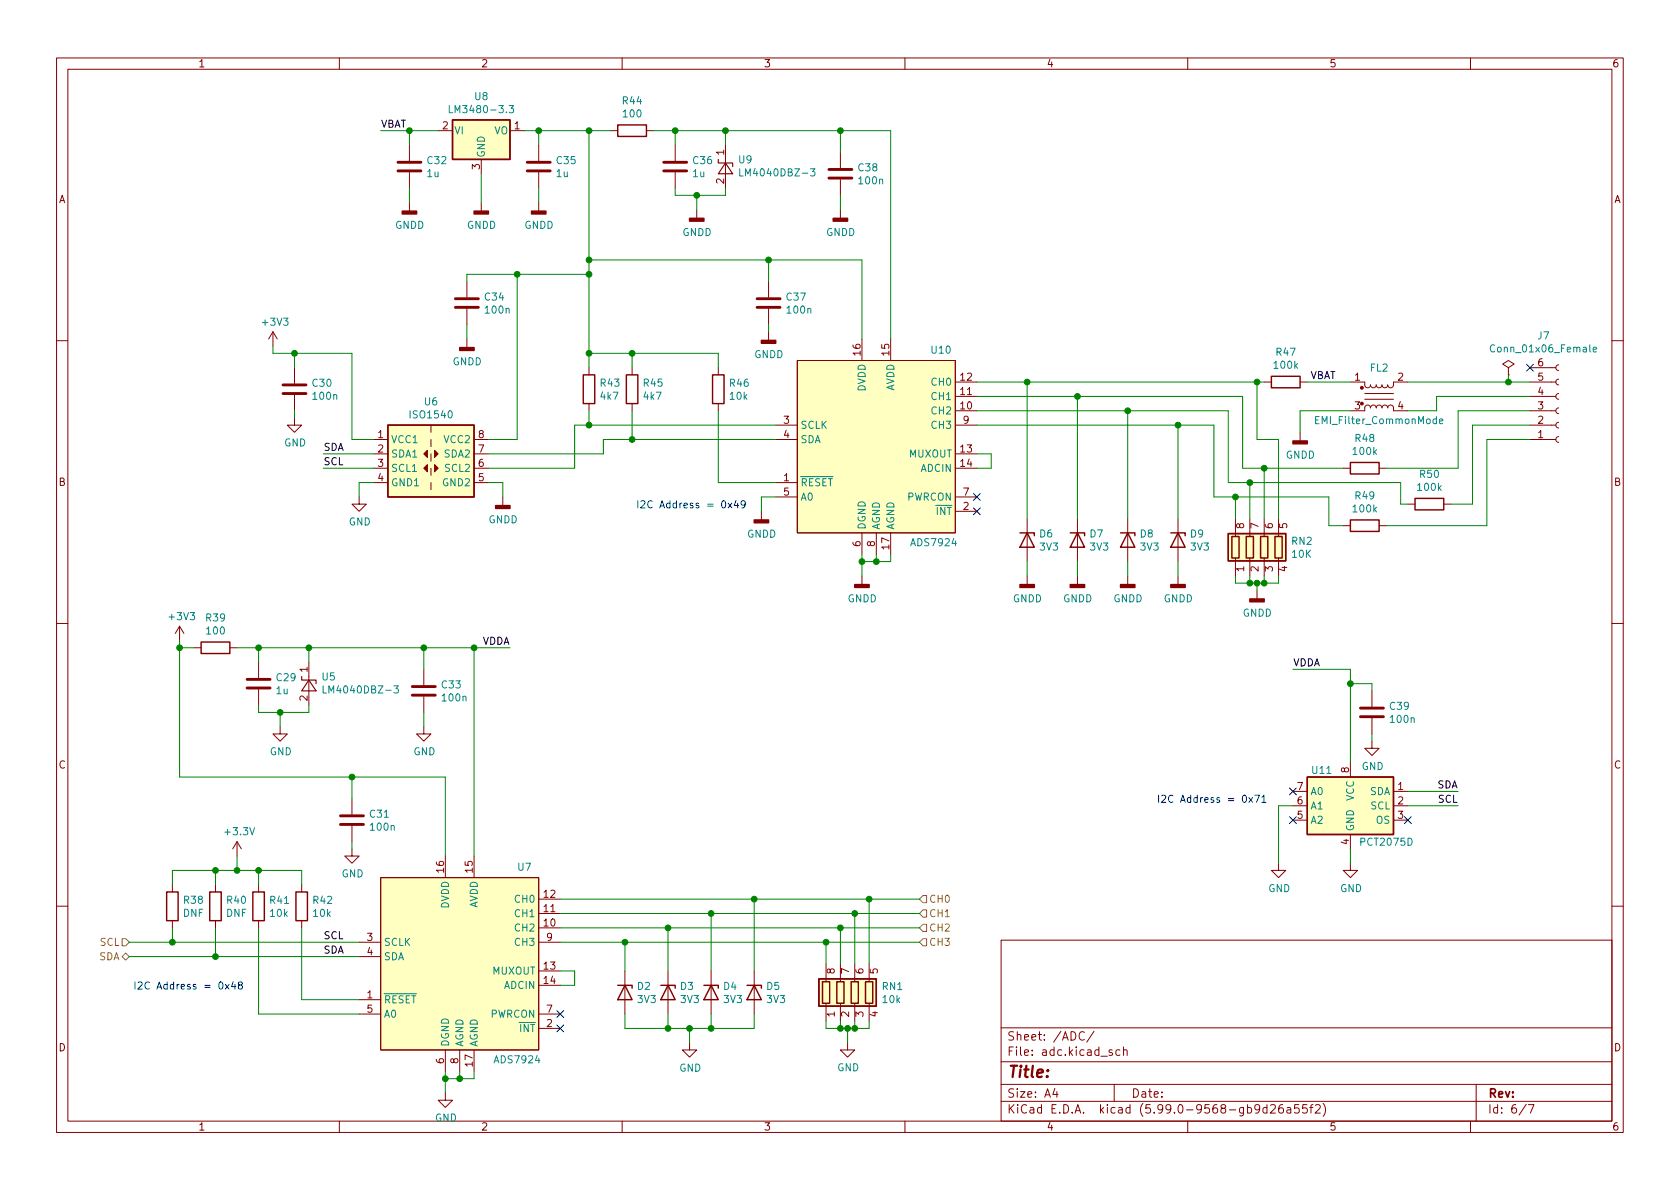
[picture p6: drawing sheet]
<svg xmlns="http://www.w3.org/2000/svg" width="297mm" height="210mm" viewBox="0 0 297 210" stroke-linecap="round" stroke-linejoin="round" font-family="sans-serif">
<g fill="none" stroke="#840000" stroke-width=".18">
<path d="M10 10.2h277v190.1h-277zM12 12.2h273v186.1h-273zM60 10.2v2M110 10.2v2M160 10.2v2M210 10.2v2M260 10.2v2M72.4 25.6v2.8M72.4 30.5v2.8M72.4 35.8v1.5M77.5 23.1h2.5M85.1 28.2v2.5"/>
<path d="M85.1 35.8v1.5M90.2 23.1h2.5M95.2 25.6v2.8M95.2 30.5v2.8M95.2 35.8v1.5M107.9 23.1h1.3M114.3 23.1h1.3M119.4 25.6v2.8M119.4 30.5v2.8M123.2 37.1v1.5M128.3 25.6v7.7M148.6 26.9v2.8"/>
<path d="M148.6 31.7v2.8M148.6 37.1v1.5M48.3 58.7l-.8 1.2M48.3 58.7v2.5M48.3 58.7l.7 1.2M82.5 49.8v2.8M82.5 54.6v2.8M82.5 59.9v1.6M135.9 49.8v2.8M135.9 54.6v2.8M135.9 58.7v1.5M152.4 59.9v3.8"/>
<path d="M157.5 59.9v3.8M10 60.2h2M52.1 73.9v1.3h1.2l-1.2 1.2-1.3-1.2h1.3M52.1 65v2.8M52.1 69.8v2.8M66 77.7h2.6M76.2 75.2v1.2M76.2 77.7v1.3M83.8 77.7h2.6M104.1 65v1.3M104.1 71.4v1.2M111.8 65v1.3"/>
<path d="M111.8 71.4v1.2M127 65v1.3M127 71.4v1.2M137.2 77.7h3.8M137.2 75.2h3.8M141 63.7h27.9v30.5h-27.9zM168.9 67.6h3.8M168.9 72.6h3.8M168.9 70.1h3.8M168.9 75.2h3.8M223.5 67.6h1.3M229.9 67.6h1.2"/>
<path d="M229.9 76.4v1.6M238.8 72.6h2.5v-.7l.5-.3 .4 .2 .1 .3 .1-.3 .3-.2 .4 .1 .2 .4 .2-.4 .5-.1 .2 .2 .1 .3 .2-.4 .4-.1 .3 .2 .2 .3 .1-.4 .5-.1 .3 .3 .1 .7h2.5M238.8 67.6h2.5v.7l.5 .3 .4-.2 .1-.3 .1 .3 .3 .2 .5-.1 .1-.4 .2 .3 .3 .2 .4-.1 .1-.4 .2 .3 .2 .2 .4-.1 .3-.4 .1 .4 .5 .1 .3-.4 .1-.6h2.5M241.3 69.6h5.1M241.3 70.6h5.1M266.7 65l1-.6-1-.7-1 .7 1 .6v1.3M266.7 66.3h.1M270.5 77.7h4.6M270.5 67.6h4.6M270.5 72.6h4.6M270.5 65h4.6M270.5 70.1h4.6"/>
<path d="M270.5 75.2h4.6M275.6 64.5l-.4 .2-.1 .3 .1 .4 .4 .1M275.6 67.1l-.4 .1-.1 .4 .1 .3 .4 .2M275.6 69.6l-.4 .1-.1 .4 .1 .4 .4 .1M275.6 72.1l-.4 .2-.1 .3 .1 .4 .4 .1M275.6 74.7l-.4 .1-.1 .4 .1 .3 .4 .2M275.6 77.2l-.4 .2-.1 .3 .1 .4 .4 .1M285 60.2h2M63.5 87.9v1.2h1.3l-1.3 1.3-1.3-1.3h1.3M66 80.3h2.6M66 82.8h2.6M66 85.3h2.6"/>
<path d="M76.2 85.3v1.3zM76.2 80.3v1.2M76.2 82.8v1.3M83.8 80.3h2.6M83.8 82.8h2.6M83.8 85.3h2.6M88.9 87.9v1.5M134.6 90.4v1.5M137.2 85.3h3.8M137.2 87.9h3.8M152.4 94.2v3.8M154.9 94.2v3.8"/>
<path d="M157.5 94.2v3.8M168.9 80.3h3.8M168.9 82.8h3.8M168.9 90.4h3.8M168.9 87.9h3.8M181.6 91.7v7.6M190.5 91.7v7.6M199.4 91.7v7.6M208.3 91.7v7.6M218.4 91.7v3.2M218.4 98.7v3.1M221 91.7v3.2"/>
<path d="M221 98.7v3.1M223.5 91.7v3.2M223.5 98.7v3.1M226.1 91.7v3.2M226.1 98.7v3.1M237.5 82.8h1.3M237.5 93h1.3M243.8 82.8h1.3M243.8 93h1.3M248.9 89.1h1.3M255.3 89.1h1.2M10 110.2h2"/>
<path d="M31.7 110.7l-.7 1.3M31.7 110.7v2.6M31.7 110.7l.8 1.3M34.3 114.5h1.3M40.6 114.5h1.3M45.7 117.1v2.8M54.6 117.1v7.6M74.9 118.4v2.8M152.4 101.8v1.6M181.6 101.8v1.6M190.5 101.8v1.6M199.4 101.8v1.6"/>
<path d="M208.3 101.8v1.6M222.2 104.4v1.5M285 110.2h2M45.7 121.9v2.8M49.5 128.5v1.3h1.3l-1.3 1.3-1.2-1.3h1.2M74.9 128.5v1.3h1.3l-1.3 1.3-1.2-1.3h1.2M74.9 123.2v2.8M228.6 139.9h2.5M238.8 134.9v2.5M242.6 131.1v1.2h1.2l-1.2 1.3-1.3-1.3h1.3M242.6 122.2v2.8M242.6 127v2.8"/>
<path d="M246.4 139.9h2.5M30.5 156.5v1.2M38.1 156.5v1.2M41.9 148.8l-.8 1.3M41.9 148.8v2.6M41.9 148.8l.8 1.3M45.7 156.5v1.2M53.3 156.5v1.2M62.2 150.1v1.3h1.3l-1.3 1.2-1.2-1.2h1.2M62.2 141.2v2.8M62.2 146v2.8M67.3 155.2h27.9v30.5h-27.9z"/>
<path d="M78.7 151.4v3.8M83.8 151.4v3.8M95.2 159h3.9M226.1 152.6v1.3h1.2l-1.2 1.3-1.3-1.3h1.3M228.6 142.5h2.5M228.6 145h2.5M238.8 152.6v1.3h1.2l-1.2 1.3-1.3-1.3h1.3M238.8 147.6v2.5M246.4 142.5h2.5M246.4 145h2.5M10 160.2h2M30.5 162.8v1.3"/>
<path d="M38.1 162.8v1.3M45.7 162.8v1.3M53.3 162.8v1.3M63.5 176.8h3.8M63.5 166.6h3.8M63.5 169.2h3.8M63.5 179.3h3.8M95.2 166.6h3.9M95.2 179.3h3.9M95.2 164.1h3.9M95.2 161.5h3.9M95.2 171.7h3.9"/>
<path d="M95.2 174.2h3.9M110.5 171.7v7.6M118.1 171.7v7.6M125.7 171.7v7.6M133.3 171.7v7.6M146 170.4v3.2M146 177.4v3.2M148.6 170.4v3.2M148.6 177.4v3.2M151.1 170.4v3.2M151.1 177.4v3.2M153.7 170.4v3.2"/>
<path d="M153.7 177.4v3.2M177 166.3h108v32h-108zM285 160.2h2M60 198.3v2M78.7 193.3v1.3h1.3l-1.3 1.2-1.2-1.2h1.2M78.7 185.7v3.8M81.3 185.7v3.8M83.8 185.7v3.8M95.2 181.9h3.9M110 198.3v2M121.9 184.4v1.3h1.3l-1.3 1.2-1.3-1.2h1.3M149.9 184.4v1.3h1.2l-1.2 1.2-1.3-1.2h1.3"/>
<path d="M160 198.3v2M177 194.8h108M177 191.8h108M177 187.8h108M177 181.8h108M186.5 192.5l-.4 1h1M186.9 193v1M191.7 182.6a.6 .6 0 0 0-.7 0 .6 .6 0 0 0-.2 .7 .56 .56 0 0 0 .3 .6 .56 .56 0 0 0 .6-.1M193.4 182.4l-1.3 1.9M196.6 185.7l-.3-.1-.2 .2v.3l.5 .1v.4h-.5M197 191.8v3M198 185.7l-.4-.1-.3 .3v.4l.1 .3h.6"/>
<path d="M198.6 185.8l.3-.2 .3 .1 .1 .9M198.6 185.1v1.5M210 198.3v2M224 195.9l-.4-.1-.3 .3v.4l.1 .3h.6M224 195.3v1.5M224.6 195.5l.6-.2 .2 .2 .1 .3-.9 1h.9M226.8 195.3a.59 .59 0 0 0-.7 .7v.5l.1 .3h.4l.3-.1v-.5l-.1-.2-.4-.1-.3 .3M227.6 195.9h.5l.1 .9M228.2 196.2l-.5 .1a.29 .29 0 0 0-.2 .2 .29 .29 0 0 0 .2 .3h.5M229.6 195.3h-.7v.7l.2-.1 .5 .1 .1 .2-.1 .5-.2 .1-.5-.1M231.1 195.3h-.7l-.1 .7 .2-.1 .5 .1 .1 .2v.5l-.2 .1-.6-.1M231.6 195.8h.5"/>
<path d="M232.1 195.3l-.3 .2v1.3M232.6 195.5l.5-.2 .3 .2v.3l-.9 1h.9M233.9 195.1a1.72 1.72 0 0 1 0 2.3M260 198.3v2M261 191.8v6.5M269.9 195.3l-1.3 1.9M270.2 195.3h1l-.6 1.5"/>
</g>
<g fill="#ffffc2" stroke="#ffffc2" stroke-width=".18">
<path d="M68.6 75.2h15.2v12.7h-15.2z"/>
<path d="M80 21.2h10.2v7h-10.2z"/>
<path d="M231.1 137.4h15.3v10.2h-15.3z"/>
<path d="M217.2 94.4h10.1v4.8h-10.1z"/>
<path d="M141 63.7h27.9v30.5h-27.9z"/>
<path d="M144.8 173.1h10.1v4.8h-10.1z"/>
<path d="M67.3 155.2h27.9v30.5h-27.9z"/>
</g>
<g fill="none" stroke="#840000" stroke-width=".25">
<path d="M80 21.2h10.2v7h-10.2zM109.2 22.1h5.1v2h-5.1zM68.6 75.2h15.2v12.7h-15.2zM103.1 66.3h2.1v5.1h-2.1zM110.7 66.3h2.1v5.1h-2.1zM126 66.3h2v5.1h-2zM224.8 66.5h5.1v2.1h-5.1zM180.3 94.2h2.6v.5M181.6 94.2l1.3 2.6h-2.6zM189.2 94.2h2.6v.5M190.5 94.2l1.3 2.6h-2.6zM198.1 94.2h2.6v.5"/>
<path d="M199.4 94.2l1.3 2.6h-2.6zM207 94.2h2.5v.5M208.3 94.2l1.2 2.6h-2.5zM217.2 94.4h10.1v4.8h-10.1zM217.8 94.9h1.3v3.8h-1.3zM220.3 94.9h1.3v3.8h-1.3zM222.9 94.9h1.3v3.8h-1.3zM225.4 94.9h1.3v3.8h-1.3zM238.8 91.9h5v2.1h-5zM238.8 81.8h5v2h-5zM250.2 88.1h5.1v2.1h-5.1zM35.6 113.5h5v2.1h-5z"/>
<path d="M231.1 137.4h15.3v10.2h-15.3zM29.5 157.7h2v5.1h-2zM37.1 157.7h2v5.1h-2zM44.7 157.7h2v5.1h-2zM52.3 157.7h2.1v5.1h-2.1zM109.2 174.2h2.6v.5M110.5 174.2l1.3 2.6h-2.6zM116.8 174.2h2.6v.5M118.1 174.2l1.3 2.6h-2.6zM124.5 174.2h2.5v.5M125.7 174.2l1.3 2.6h-2.5zM132.1 174.2h2.5v.5"/>
<path d="M133.3 174.2l1.3 2.6h-2.5zM144.8 173.1h10.1v4.8h-10.1zM145.4 173.6h1.3v3.8h-1.3zM148 173.6h1.2v3.8h-1.2zM150.5 173.6h1.3v3.8h-1.3zM153 173.6h1.3v3.8h-1.3z"/>
</g>
<g fill="#840000" stroke="#840000" stroke-width=".18">
<path d="M74.9 80.3l.7-.7v1.3z"/>
<path d="M76.8 82.2l.7 .6-.7 .6z"/>
<path d="M76.8 79.6l.7 .7-.7 .6z"/>
<path d="M74.9 82.8l.7-.6v1.2z"/>
<circle cx="240.8" cy="68.6" r=".25"/>
</g>
<path d="M127 28.2v.6h2.5v.7M128.3 28.8l1.2 1.9h-2.5zM53.3 119.6v.7h2.6v.6M54.6 120.3l1.3 1.9h-2.6z" fill="none" stroke="#840000" stroke-width=".2"/>
<path d="M79.4 18.7v1.2h.6M90 18.7h.8l-.4 .4 .3 .2v.5l-.1 .1-.6-.1M130.8 29.8v1.3h.6M143.3 29.8h.8l-.4 .5 .3 .1v.6l-.2 .1-.5-.1M254.5 74.5l.6-.1v-.3h-.4l-.2 .2 .1 .6h.5M264.3 61.1a.6 .6 0 0 0-.9 .4 .6 .6 0 0 0 .6 .7l.3-.1M281.7 61.8l.6-.1-.1-.2-.3-.1-.2 .2 .1 .6h.4M57.1 121.3v1.3h.6M69.6 121.3h.8l-.4 .5 .4 .1v.5l-.2 .2-.6-.2" fill="none" stroke="#008484" stroke-width=".18"/>
<g fill="none" stroke="#840000" stroke-width=".51">
<path d="M70.4 30.2h4M70.4 28.7h4M93.2 30.2h4.1M93.2 28.7h4.1M117.3 30.2h4.1M117.3 28.7h4.1M146.6 31.5h4M146.6 30h4M80.5 54.4h4.1M80.5 52.8h4.1M133.9 54.4h4M133.9 52.8h4"/>
<path d="M50 69.6h4.1M50 68.1h4.1M43.7 121.7h4.1M43.7 120.1h4.1M72.9 122.9h4.1M72.9 121.4h4.1M240.5 126.7h4.1M240.5 125.2h4.1M60.2 145.8h4.1M60.2 144.3h4.1"/>
</g>
<g fill="#840000" stroke="#840000" stroke-width=".25">
<path d="M121.9 38.6h2.6v.5h-2.6z"/>
<path d="M147.3 38.6h2.6v.5h-2.6z"/>
<path d="M81.3 61.5h2.5v.5h-2.5z"/>
<path d="M87.6 89.4h2.6v.5h-2.6z"/>
<path d="M71.1 37.3h2.6v.5h-2.6z"/>
<path d="M83.8 37.3h2.6v.5h-2.6z"/>
<path d="M94 37.3h2.5v.5h-2.5z"/>
<path d="M221 105.9h2.5v.5h-2.5z"/>
<path d="M207 103.4h2.5v.5h-2.5z"/>
<path d="M198.1 103.4h2.6v.5h-2.6z"/>
<path d="M189.2 103.4h2.6v.5h-2.6z"/>
<path d="M228.6 78h2.5v.5h-2.5z"/>
<path d="M180.3 103.4h2.6v.5h-2.6z"/>
<path d="M133.3 91.9h2.6v.6h-2.6z"/>
<path d="M151.1 103.4h2.6v.5h-2.6z"/>
<path d="M134.6 60.2h2.6v.5h-2.6z"/>
</g>
<path d="M163.2 158.4h.6v1.2h-.6l-.6-.6zM21.6 166h.6l.7 .6-.7 .7h-.6zM21.6 169.2l.6-.7 .7 .7-.7 .6zM163.2 166h.6v1.3h-.6l-.6-.7zM163.2 163.4h.6v1.3h-.6l-.6-.6zM163.2 160.9h.6v1.3h-.6l-.6-.7z" fill="none" stroke="#848400" stroke-width=".18"/>
<path d="M112.8 88.5v1.3M113.3 88.7l.5-.2 .2 .4-.7 .9h.7M115.3 88.7a.6 .6 0 0 0-.8 .4 .6 .6 0 0 0 .6 .7l.2-.1M219.8 140.7l.2-.1a.68 .68 0 0 1 .4 .7 .68 .68 0 0 1-.4 .6l-.2-.1-.1-.4zM220.8 141l.7 .9M221.5 141l-.7 .9M221.8 140.6h.9l-.6 1.3M223.1 141l.4-.4v1.3M223.1 141.9h.7M23.9 173.6v1.3M24.4 173.8l.5-.2 .2 .4-.7 .9h.7M26.4 173.8a.6 .6 0 0 0-.8 .4 .6 .6 0 0 0 .6 .7l.2-.1" fill="none" stroke="#0000c2" stroke-width=".18"/>
<g fill="none" stroke="#008400" stroke-width=".18">
<path d="M67.3 23.1h10.2M72.4 23.1v2.5M72.4 33.3v2.5M85.1 30.7v5.1M92.7 23.1h15.2M95.2 23.1v2.5M95.2 33.3v2.5M104.1 23.1v41.9M115.6 23.1h41.9v36.8M119.4 33.3v1.2h8.9v-1.2M119.4 23.1v2.5M123.2 34.5v2.6"/>
<path d="M128.3 23.1v2.5M148.6 23.1v3.8M148.6 34.5v2.6M82.5 57.4v2.5M91.4 48.5v29.2h-5M104.1 46h48.3v13.9M104.1 48.5h-21.6v1.3M135.9 46v3.8M135.9 57.4v1.3M48.3 61.2v1.3h13.9v15.2h3.8M52.1 62.5v2.5M52.1 72.6v1.3"/>
<path d="M104.1 72.6v2.6M104.1 62.5h22.9v2.5M111.8 62.5v2.5M111.8 72.6v5.1M127 72.6v12.7h10.2M137.2 75.2h-35.6v7.6h-15.2M137.2 77.7h-30.5v2.6h-20.3M172.7 75.2h41.9v12.7h20.3v5.1h2.6M172.7 67.6h50.8M172.7 70.1h47v12.7h17.8M172.7 72.6h44.5v12.7h30.4v3.8h1.3M181.6 67.6v24.1"/>
<path d="M190.5 70.1v21.6M199.4 72.6v19.1M208.3 75.2v16.5M222.2 67.6v10.1h3.9v14M231.1 67.6h7.7M238.8 72.6h-8.9v3.8M248.9 67.6h21.6M266.7 66.3v1.3M270.5 75.2h-10.2v13.9h-3.8M270.5 70.1h-16.5v2.5h-5.1M270.5 72.6h-12.7v10.2h-12.7M270.5 77.7h-7.6v15.3h-17.8"/>
<path d="M57.1 82.8h8.9M57.1 80.3h8.9M66 85.3h-2.5v2.6M86.4 85.3h2.5v2.6M137.2 87.9h-2.6v2.5M152.4 98v3.8M154.9 98v1.3M157.5 98v1.3h-5.1M172.7 80.3h2.6v2.5h-2.6M181.6 99.3v2.5M190.5 99.3v2.5M199.4 99.3v2.5"/>
<path d="M208.3 99.3v2.5M218.4 87.9v3.8M221 85.3v6.4M223.5 82.8v8.9M31.7 113.3v24.1h47v14M31.7 114.5h2.6M41.9 114.5h48.3M45.7 114.5v2.6M54.6 114.5v2.6M74.9 114.5v3.9M83.8 114.5v36.9M218.4 101.8v1.3h7.7v-1.3"/>
<path d="M221 101.8v1.3M222.2 103.1v1.3M223.5 101.8v1.3M228.6 118.4h10.2v16.5M45.7 124.7v1.3h8.9v-1.3M49.5 126v2.5M62.2 137.4v3.8M74.9 126v2.5M238.8 120.9h3.8v1.3M242.6 129.8v1.3M248.9 139.9h8.9M30.5 156.5v-2.6h22.8v2.6"/>
<path d="M38.1 153.9v2.6M41.9 151.4v2.5M45.7 153.9v2.6M62.2 148.8v1.3M99.1 159h63.5M133.3 159v12.7M153.7 159v11.4M228.6 142.5h-2.5v10.1M238.8 150.1v2.5M248.9 142.5h8.9M22.9 166.6h40.6M22.9 169.2h40.6"/>
<path d="M30.5 164.1v2.5M38.1 164.1v5.1M45.7 164.1v15.2h17.8M53.3 164.1v12.7h10.2M99.1 161.5h63.5M99.1 164.1h63.5M99.1 166.6h63.5M99.1 171.7h2.5v2.5h-2.5M110.5 179.3v2.6h22.8v-2.6M110.5 166.6v5.1M118.1 164.1v7.6M118.1 179.3v2.6"/>
<path d="M125.7 161.5v10.2M125.7 179.3v2.6M146 166.6v3.8M148.6 164.1v6.3M151.1 161.5v8.9M78.7 189.5v3.8M81.3 189.5v1.2M83.8 189.5v1.2h-5.1M121.9 181.9v2.5M146 180.6v1.3h7.7v-1.3M148.6 180.6v1.3M149.9 181.9v2.5"/>
<path d="M151.1 180.6v1.3"/>
</g>
<g fill="none" stroke="#000084" stroke-width=".18">
<path d="M269.9 64.4l1.2 1.2M271.1 64.4l-1.2 1.2M172.1 87.3l1.2 1.2M172.1 89.8l1.2 1.2M173.3 87.3l-1.2 1.2M173.3 89.8l-1.2 1.2M228 139.3l1.2 1.3M229.2 139.3l-1.2 1.3M228 144.4l1.2 1.2M229.2 144.4l-1.2 1.2M248.3 144.4l1.2 1.2M249.5 144.4l-1.2 1.2"/>
<path d="M98.5 178.7l1.2 1.2M99.7 178.7l-1.2 1.2M98.5 181.2l1.2 1.3M99.7 181.2l-1.2 1.3"/>
</g>
<g fill="#008400" stroke="#008400" stroke-width=".18">
<circle cx="45.7" cy="114.5" r=".51"/>
<circle cx="49.5" cy="126" r=".51"/>
<circle cx="54.6" cy="114.5" r=".51"/>
<circle cx="78.7" cy="190.7" r=".51"/>
<circle cx="81.3" cy="190.7" r=".51"/>
<circle cx="74.9" cy="114.5" r=".51"/>
<circle cx="62.2" cy="137.4" r=".51"/>
<circle cx="38.1" cy="169.2" r=".51"/>
<circle cx="45.7" cy="153.9" r=".51"/>
<circle cx="30.5" cy="166.6" r=".51"/>
<circle cx="104.1" cy="46" r=".51"/>
<circle cx="91.4" cy="48.5" r=".51"/>
<circle cx="104.1" cy="48.5" r=".51"/>
<circle cx="72.4" cy="23.1" r=".51"/>
<circle cx="95.3" cy="23.1" r=".51"/>
<circle cx="104.1" cy="23.1" r=".51"/>
<circle cx="104.1" cy="75.2" r=".51"/>
<circle cx="111.8" cy="77.7" r=".51"/>
<circle cx="52.1" cy="62.5" r=".51"/>
<circle cx="83.8" cy="114.5" r=".51"/>
<circle cx="135.9" cy="46" r=".51"/>
<circle cx="104.1" cy="62.5" r=".51"/>
<circle cx="119.4" cy="23.1" r=".51"/>
<circle cx="123.2" cy="34.5" r=".51"/>
<circle cx="128.3" cy="23.1" r=".51"/>
<circle cx="148.6" cy="23.1" r=".51"/>
<circle cx="38.1" cy="153.9" r=".51"/>
<circle cx="41.9" cy="153.9" r=".51"/>
<circle cx="31.8" cy="114.5" r=".51"/>
<circle cx="111.8" cy="62.5" r=".51"/>
<circle cx="152.4" cy="99.3" r=".51"/>
<circle cx="154.9" cy="99.3" r=".51"/>
<circle cx="110.5" cy="166.6" r=".51"/>
<circle cx="118.1" cy="164.1" r=".51"/>
<circle cx="125.7" cy="161.5" r=".51"/>
<circle cx="118.1" cy="181.9" r=".51"/>
<circle cx="121.9" cy="181.9" r=".51"/>
<circle cx="125.7" cy="181.9" r=".51"/>
<circle cx="148.6" cy="164.1" r=".51"/>
<circle cx="151.1" cy="161.5" r=".51"/>
<circle cx="149.9" cy="181.9" r=".51"/>
<circle cx="151.1" cy="181.9" r=".51"/>
<circle cx="146.1" cy="166.6" r=".51"/>
<circle cx="133.4" cy="159" r=".51"/>
<circle cx="148.6" cy="181.9" r=".51"/>
<circle cx="153.7" cy="159" r=".51"/>
<circle cx="181.6" cy="67.6" r=".51"/>
<circle cx="190.5" cy="70.1" r=".51"/>
<circle cx="199.4" cy="72.6" r=".51"/>
<circle cx="208.3" cy="75.2" r=".51"/>
<circle cx="218.4" cy="87.9" r=".51"/>
<circle cx="221" cy="85.3" r=".51"/>
<circle cx="223.5" cy="82.8" r=".51"/>
<circle cx="221" cy="103.1" r=".51"/>
<circle cx="222.3" cy="103.1" r=".51"/>
<circle cx="223.5" cy="103.1" r=".51"/>
<circle cx="222.3" cy="67.6" r=".51"/>
<circle cx="266.7" cy="67.6" r=".51"/>
<circle cx="238.8" cy="120.9" r=".51"/>
</g>
<text font-size="2.8" fill="#840000" x="178" y="190.6">Title:</text>
<g font-size="2.1" fill="#840000">
<text x="178" y="184">Sheet: /ADC/</text>
<text x="178" y="186.7">File: adc.kicad_sch</text>
<text x="178" y="196.9">KiCad E.D.A. kicad (5.99.0-9568-gb9d26a55f2)</text>
<text x="178" y="194.1">Size: A4</text>
<text x="200" y="194.1">Date:</text>
<text x="263" y="194.1">Rev:</text>
<text x="263" y="196.9">Id: 6/7</text>
</g>
<g font-size="1.8" fill="#840000">
<text x="35" y="11.9">1</text>
<text x="85" y="11.9">2</text>
<text x="135" y="11.9">3</text>
<text x="185" y="11.9">4</text>
<text x="235" y="11.9">5</text>
<text x="285" y="11.9">6</text>
<text x="78.2" y="22.9">2</text>
<text x="90.9" y="22.9">1</text>
<text x="84.8" y="30" transform="rotate(-90 84.8 30)">3</text>
<text x="128" y="27.4" transform="rotate(-90 128 27.4)">1</text>
<text x="10.3" y="35.9">A</text>
<text x="128" y="32.5" transform="rotate(-90 128 32.5)">2</text>
<text x="285.3" y="35.9">A</text>
<text x="152.1" y="62.8" transform="rotate(-90 152.1 62.8)">16</text>
<text x="157.2" y="62.8" transform="rotate(-90 157.2 62.8)">15</text>
<text x="271.9" y="64.8">6</text>
<text x="169.8" y="69.8">11</text>
<text x="169.8" y="67.3">12</text>
<text x="239.5" y="67.3">1</text>
<text x="247.2" y="67.3">2</text>
<text x="271.9" y="69.8">4</text>
<text x="271.9" y="67.3">5</text>
<text x="66.8" y="77.5">1</text>
<text x="84.6" y="77.5">8</text>
<text x="138.6" y="74.9">3</text>
<text x="138.6" y="77.5">4</text>
<text x="169.8" y="72.4">10</text>
<text x="170.3" y="74.9">9</text>
<text x="239.5" y="72.4">3</text>
<text x="247.2" y="72.4">4</text>
<text x="271.9" y="77.5">1</text>
<text x="271.9" y="74.9">2</text>
<text x="271.9" y="72.4">3</text>
<text x="66.8" y="80">2</text>
<text x="66.8" y="82.5">3</text>
<text x="84.6" y="82.5">6</text>
<text x="84.6" y="80">7</text>
<text x="169.8" y="80">13</text>
<text x="169.8" y="82.5">14</text>
<text x="10.3" y="85.9">B</text>
<text x="66.8" y="85.1">4</text>
<text x="84.6" y="85.1">5</text>
<text x="138.6" y="85.1">1</text>
<text x="138.6" y="87.6">5</text>
<text x="170.3" y="87.6">7</text>
<text x="285.3" y="85.9">B</text>
<text x="170.3" y="90.2">2</text>
<text x="220" y="93.5" transform="rotate(-90 220 93.5)">8</text>
<text x="222.5" y="93.5" transform="rotate(-90 222.5 93.5)">7</text>
<text x="225" y="93.5" transform="rotate(-90 225 93.5)">6</text>
<text x="227.6" y="93.5" transform="rotate(-90 227.6 93.5)">5</text>
<text x="152.1" y="96.6" transform="rotate(-90 152.1 96.6)">6</text>
<text x="154.7" y="96.6" transform="rotate(-90 154.7 96.6)">8</text>
<text x="157.2" y="97.1" transform="rotate(-90 157.2 97.1)">17</text>
<text x="220" y="101.1" transform="rotate(-90 220 101.1)">1</text>
<text x="222.5" y="101.1" transform="rotate(-90 222.5 101.1)">2</text>
<text x="225" y="101.1" transform="rotate(-90 225 101.1)">3</text>
<text x="227.6" y="101.1" transform="rotate(-90 227.6 101.1)">4</text>
<text x="54.4" y="118.9" transform="rotate(-90 54.4 118.9)">1</text>
<text x="54.4" y="123.9" transform="rotate(-90 54.4 123.9)">2</text>
<text x="10.3" y="135.9">C</text>
<text x="238.5" y="136.6" transform="rotate(-90 238.5 136.6)">8</text>
<text x="285.3" y="135.9">C</text>
<text x="229.4" y="142.2">6</text>
<text x="229.4" y="139.7">7</text>
<text x="247.2" y="139.7">1</text>
<text x="247.2" y="142.2">2</text>
<text x="229.4" y="144.8">5</text>
<text x="238.5" y="149.3" transform="rotate(-90 238.5 149.3)">4</text>
<text x="247.2" y="144.8">3</text>
<text x="78.5" y="154.3" transform="rotate(-90 78.5 154.3)">16</text>
<text x="83.6" y="154.3" transform="rotate(-90 83.6 154.3)">15</text>
<text x="96.2" y="161.3">11</text>
<text x="96.2" y="158.7">12</text>
<text x="64.9" y="166.4">3</text>
<text x="96.2" y="163.8">10</text>
<text x="96.7" y="166.4">9</text>
<text x="64.9" y="168.9">4</text>
<text x="96.2" y="171.4">13</text>
<text x="96.2" y="174">14</text>
<text x="147.6" y="172.2" transform="rotate(-90 147.6 172.2)">8</text>
<text x="150.1" y="172.2" transform="rotate(-90 150.1 172.2)">7</text>
<text x="152.7" y="172.2" transform="rotate(-90 152.7 172.2)">6</text>
<text x="155.2" y="172.2" transform="rotate(-90 155.2 172.2)">5</text>
<text x="64.9" y="176.5">1</text>
<text x="64.9" y="179.1">5</text>
<text x="96.7" y="179.1">7</text>
<text x="147.6" y="179.8" transform="rotate(-90 147.6 179.8)">1</text>
<text x="150.1" y="179.8" transform="rotate(-90 150.1 179.8)">2</text>
<text x="152.7" y="179.8" transform="rotate(-90 152.7 179.8)">3</text>
<text x="155.2" y="179.8" transform="rotate(-90 155.2 179.8)">4</text>
<text x="10.3" y="185.9">D</text>
<text x="96.7" y="181.6">2</text>
<text x="285.3" y="185.9">D</text>
<text x="78.5" y="188.1" transform="rotate(-90 78.5 188.1)">6</text>
<text x="81" y="188.1" transform="rotate(-90 81 188.1)">8</text>
<text x="83.6" y="188.6" transform="rotate(-90 83.6 188.6)">17</text>
<text x="35" y="199.9">1</text>
<text x="85" y="199.9">2</text>
<text x="135" y="199.9">3</text>
<text x="185" y="199.9">4</text>
<text x="235" y="199.9">5</text>
<text x="285" y="199.9">6</text>
</g>
<g font-size="1.8" fill="#008484">
<text x="84" y="17.7">U8</text>
<text x="80.3" y="23.7">VI</text>
<text x="80.3" y="20">LM3480-3.3</text>
<text x="87.4" y="23.7">VO</text>
<text x="110.1" y="18.4">R44</text>
<text x="110.3" y="20.7">100</text>
<text x="75.6" y="29">C32</text>
<text x="85.7" y="27.9" transform="rotate(-90 85.7 27.9)">GND</text>
<text x="98.5" y="29">C35</text>
<text x="122.6" y="29">C36</text>
<text x="130.6" y="28.9">U9</text>
<text x="75.5" y="31.3">1u</text>
<text x="98.4" y="31.3">1u</text>
<text x="122.5" y="31.3">1u</text>
<text x="131.6" y="31.2">LM4040DBZ-3</text>
<text x="151.8" y="30.3">C38</text>
<text x="152" y="32.6">100n</text>
<text x="69.8" y="40.5">GNDD</text>
<text x="82.5" y="40.5">GNDD</text>
<text x="92.7" y="40.5">GNDD</text>
<text x="120.6" y="41.7">GNDD</text>
<text x="146" y="41.7">GNDD</text>
<text x="85.8" y="53.1">C34</text>
<text x="139.1" y="53.1">C37</text>
<text x="46.5" y="57.6">+3V3</text>
<text x="85.9" y="55.4">100n</text>
<text x="139.3" y="55.4">100n</text>
<text x="80" y="64.6">GNDD</text>
<text x="133.3" y="63.3">GNDD</text>
<text x="164.7" y="62.5">U10</text>
<text x="225.4" y="65.2">100k</text>
<text x="225.7" y="62.9">R47</text>
<text x="242.3" y="65.7">FL2</text>
<text x="264.1" y="62.3">Conn_01x06_Female</text>
<text x="271.9" y="60">J7</text>
<text x="55.3" y="68.4">C30</text>
<text x="55.4" y="70.7">100n</text>
<text x="75.1" y="71.7">U6</text>
<text x="106.2" y="68.4">R43</text>
<text x="106.2" y="70.7">4k7</text>
<text x="113.8" y="68.4">R45</text>
<text x="113.9" y="70.7">4k7</text>
<text x="129.1" y="68.4">R46</text>
<text x="129.1" y="70.7">10k</text>
<text x="153" y="69.3" transform="rotate(-90 153 69.3)">DVDD</text>
<text x="158.1" y="69.3" transform="rotate(-90 158.1 69.3)">AVDD</text>
<text x="164.9" y="70.7">CH1</text>
<text x="164.9" y="68.2">CH0</text>
<text x="72.7" y="74">ISO1540</text>
<text x="141.5" y="75.8">SCLK</text>
<text x="164.9" y="75.8">CH3</text>
<text x="164.9" y="73.3">CH2</text>
<text x="233" y="75">EMI_Filter_CommonMode</text>
<text x="50.2" y="78.9">GND</text>
<text x="69.1" y="78.4">VCC1</text>
<text x="69.1" y="80.9">SDA1</text>
<text x="69.1" y="83.4">SCL1</text>
<text x="78.6" y="80.9">SDA2</text>
<text x="78.6" y="78.4">VCC2</text>
<text x="78.8" y="83.4">SCL2</text>
<text x="141.5" y="78.4">SDA</text>
<text x="160.7" y="80.9">MUXOUT</text>
<text x="162.8" y="83.4">ADCIN</text>
<text x="227.3" y="81.1">GNDD</text>
<text x="239.3" y="80.4">100k</text>
<text x="239.7" y="78.1">R48</text>
<text x="69.1" y="86">GND1</text>
<text x="78.4" y="86">GND2</text>
<text x="141.5" y="86">~RESET</text>
<text x="141.5" y="88.5">A0</text>
<text x="160.3" y="88.5">PWRCON</text>
<text x="239.7" y="88.3">R49</text>
<text x="250.8" y="86.8">100k</text>
<text x="251.1" y="84.5">R50</text>
<text x="61.6" y="92.9">GND</text>
<text x="86.3" y="92.5">GNDD</text>
<text x="132.1" y="95.1">GNDD</text>
<text x="153" y="93.7" transform="rotate(-90 153 93.7)">DGND</text>
<text x="155.6" y="93.7" transform="rotate(-90 155.6 93.7)">AGND</text>
<text x="158.1" y="93.7" transform="rotate(-90 158.1 93.7)">AGND</text>
<text x="165.6" y="91.1">~INT</text>
<text x="183.8" y="95">D6</text>
<text x="192.7" y="95">D7</text>
<text x="201.6" y="95">D8</text>
<text x="210.5" y="95">D9</text>
<text x="239.3" y="90.6">100k</text>
<text x="161.3" y="96.6">ADS7924</text>
<text x="183.9" y="97.3">3V3</text>
<text x="192.8" y="97.3">3V3</text>
<text x="201.7" y="97.3">3V3</text>
<text x="210.6" y="97.3">3V3</text>
<text x="228.4" y="96.3">RN2</text>
<text x="228.5" y="98.6">10K</text>
<text x="149.8" y="106.5">GNDD</text>
<text x="179.1" y="106.5">GNDD</text>
<text x="187.9" y="106.5">GNDD</text>
<text x="196.8" y="106.5">GNDD</text>
<text x="205.7" y="106.5">GNDD</text>
<text x="30" y="109.7">+3V3</text>
<text x="36.5" y="109.9">R39</text>
<text x="36.6" y="112.2">100</text>
<text x="219.7" y="109">GNDD</text>
<text x="48.9" y="122.8">1u</text>
<text x="48.9" y="120.5">C29</text>
<text x="57" y="120.3">U5</text>
<text x="57.9" y="122.6">LM4040DBZ-3</text>
<text x="78.2" y="121.7">C33</text>
<text x="78.3" y="124">100n</text>
<text x="245.8" y="125.5">C39</text>
<text x="245.9" y="127.8">100n</text>
<text x="47.7" y="133.5">GND</text>
<text x="73.1" y="133.5">GND</text>
<text x="232.1" y="136.8">U11</text>
<text x="240.7" y="136.2">GND</text>
<text x="231.6" y="143.1">A1</text>
<text x="231.6" y="140.6">A0</text>
<text x="239.4" y="141.7" transform="rotate(-90 239.4 141.7)">VCC</text>
<text x="242.1" y="140.6">SDA</text>
<text x="242.3" y="143.1">SCL</text>
<text x="40" y="147.7">+3.3V</text>
<text x="65.5" y="144.6">C31</text>
<text x="65.6" y="146.9">100n</text>
<text x="231.6" y="145.7">A2</text>
<text x="239.4" y="147.1" transform="rotate(-90 239.4 147.1)">GND</text>
<text x="240.7" y="149.5">PCT2075D</text>
<text x="243.3" y="145.7">OS</text>
<text x="60.4" y="155.1">GND</text>
<text x="91.6" y="154">U7</text>
<text x="32.6" y="159.8">R38</text>
<text x="40.2" y="159.8">R40</text>
<text x="47.8" y="159.8">R41</text>
<text x="55.4" y="159.8">R42</text>
<text x="79.4" y="160.7" transform="rotate(-90 79.4 160.7)">DVDD</text>
<text x="84.5" y="160.7" transform="rotate(-90 84.5 160.7)">AVDD</text>
<text x="91.2" y="159.6">CH0</text>
<text x="224.2" y="157.7">GND</text>
<text x="236.9" y="157.7">GND</text>
<text x="32.4" y="162.1">DNF</text>
<text x="40" y="162.1">DNF</text>
<text x="47.8" y="162.1">10k</text>
<text x="55.4" y="162.1">10k</text>
<text x="67.8" y="167.3">SCLK</text>
<text x="91.2" y="167.3">CH3</text>
<text x="91.2" y="164.7">CH2</text>
<text x="91.2" y="162.2">CH1</text>
<text x="67.8" y="169.8">SDA</text>
<text x="87.1" y="172.3">MUXOUT</text>
<text x="67.8" y="177.4">~RESET</text>
<text x="67.8" y="180">A0</text>
<text x="86.7" y="180">PWRCON</text>
<text x="89.1" y="174.9">ADCIN</text>
<text x="112.7" y="175">D2</text>
<text x="112.8" y="177.4">3V3</text>
<text x="120.3" y="175">D3</text>
<text x="120.4" y="177.4">3V3</text>
<text x="128" y="175">D4</text>
<text x="128" y="177.4">3V3</text>
<text x="135.6" y="175">D5</text>
<text x="135.6" y="177.4">3V3</text>
<text x="156" y="175.1">RN1</text>
<text x="156.1" y="177.4">10k</text>
<text x="79.4" y="185.2" transform="rotate(-90 79.4 185.2)">DGND</text>
<text x="81.9" y="185.2" transform="rotate(-90 81.9 185.2)">AGND</text>
<text x="84.5" y="185.2" transform="rotate(-90 84.5 185.2)">AGND</text>
<text x="91.9" y="182.5">~INT</text>
<text x="87.6" y="188">ADS7924</text>
<text x="120.1" y="189.5">GND</text>
<text x="148" y="189.4">GND</text>
<text x="76.9" y="198.3">GND</text>
</g>
<g font-size="1.8">
<text x="67.3" y="22.6">VBAT</text>
<text x="231.4" y="67">VBAT</text>
<text x="57.1" y="82.3">SCL</text>
<text x="57.1" y="79.7">SDA</text>
<text x="85.2" y="114">VDDA</text>
<text x="228.6" y="117.8">VDDA</text>
<text x="254.1" y="139.4">SDA</text>
<text x="254.3" y="141.9">SCL</text>
<text x="57.1" y="166.1">SCL</text>
<text x="57.1" y="168.6">SDA</text>
</g>
<g font-size="1.8" fill="#0000c2">
<text x="115.8" y="89.9">I2C Address = 0x49</text>
<text x="204.5" y="141.9">I2C Address = 0x71</text>
<text x="26.9" y="175">I2C Address = 0x48</text>
</g>
<g font-size="1.8" fill="#848400">
<text x="164.2" y="159.6">CH0</text>
<text x="17.7" y="167.3">SCL</text>
<text x="164.2" y="167.3">CH3</text>
<text x="164.2" y="164.7">CH2</text>
<text x="164.2" y="162.2">CH1</text>
<text x="17.5" y="169.8">SDA</text>
</g>
</svg>
